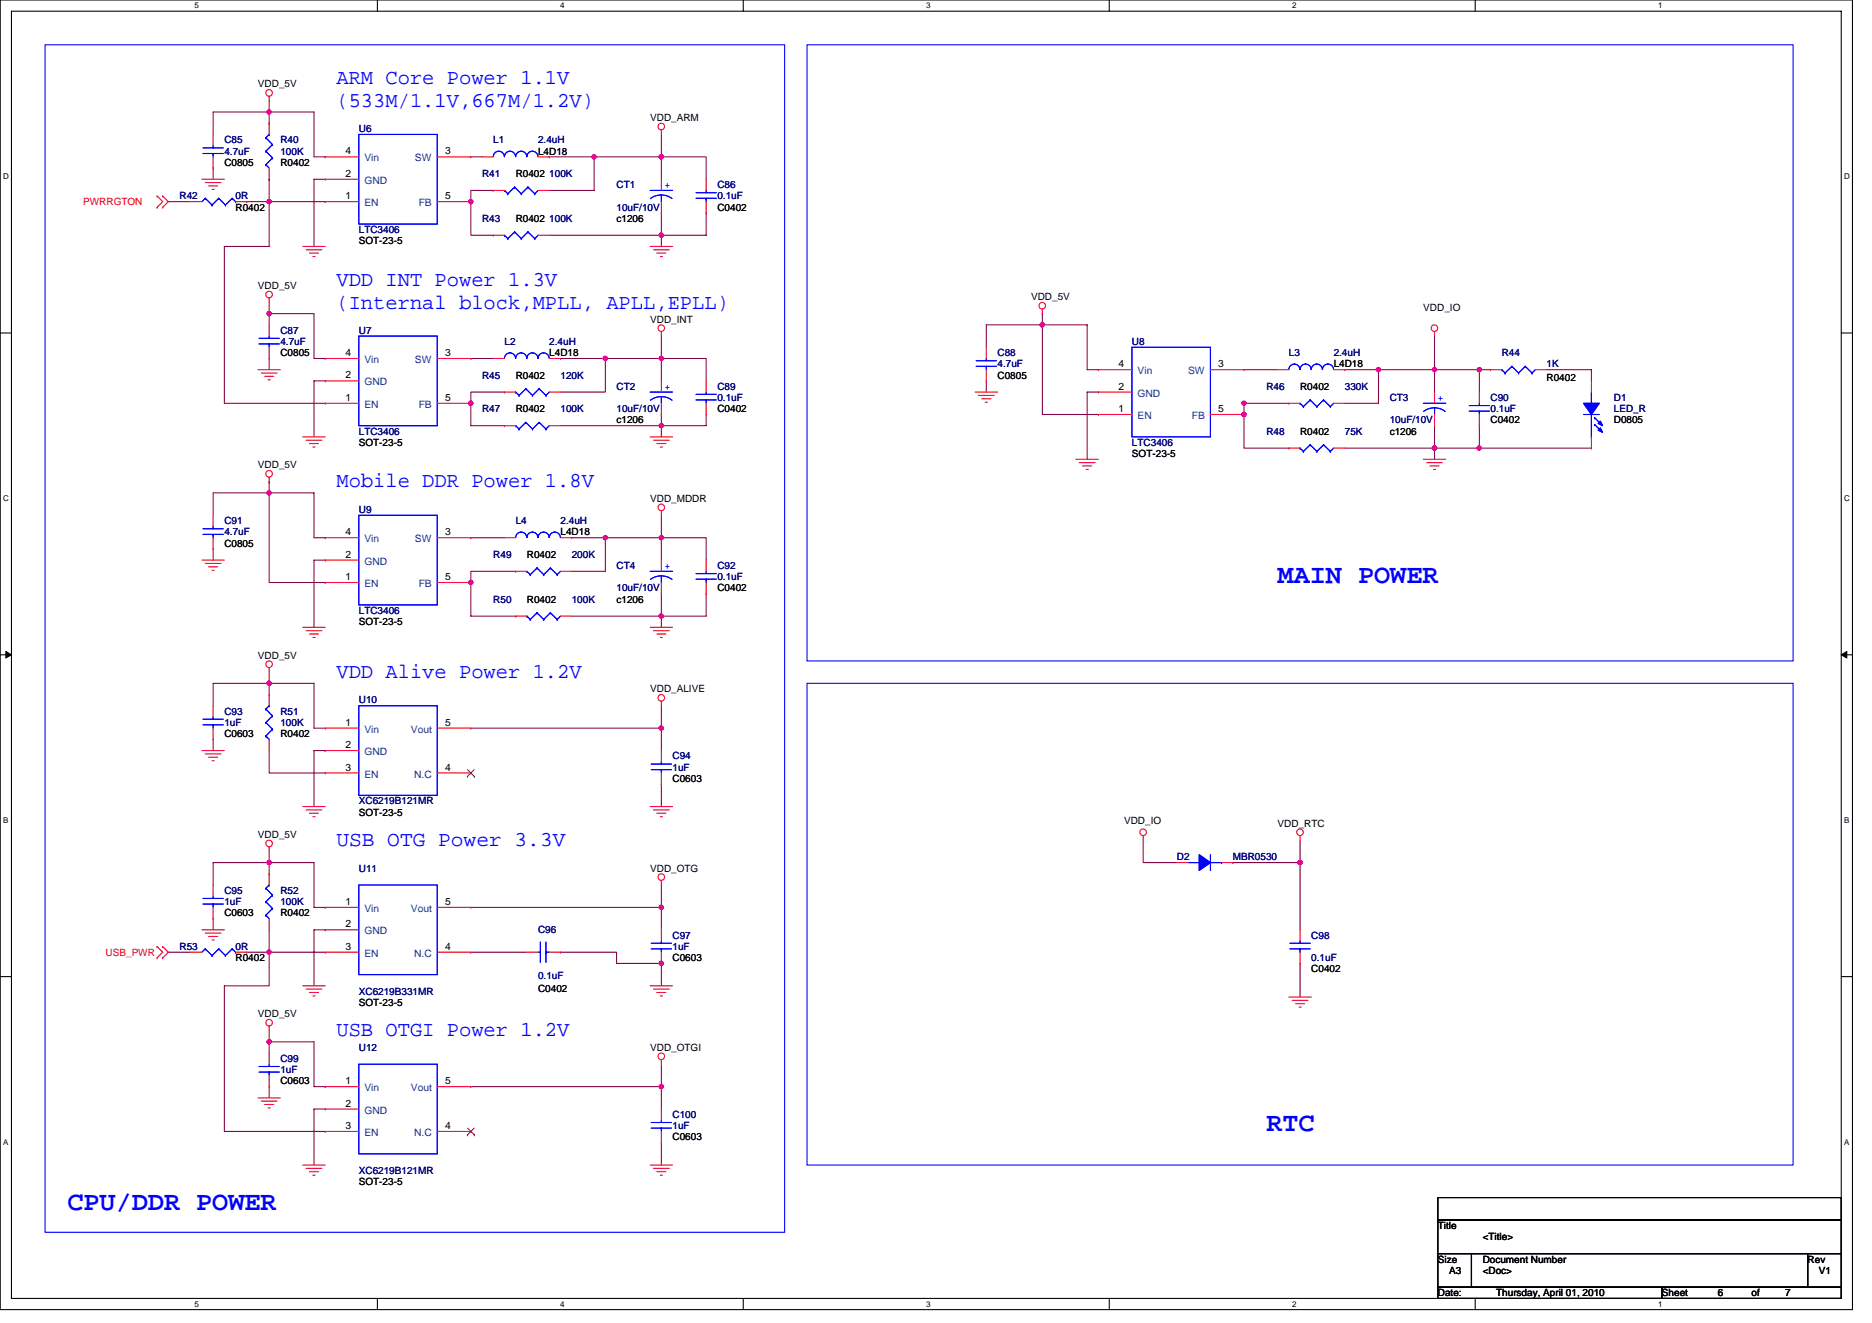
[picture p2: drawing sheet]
<svg xmlns="http://www.w3.org/2000/svg" width="297mm" height="210mm" viewBox="0 0 297 210" stroke-linecap="round" stroke-linejoin="round" font-family="sans-serif">
<path d="M0 0h293.9v207.9h-293.9zM1.8 1.8h290.4v204.3h-290.4z" fill="none" stroke="#000" stroke-width=".17"/>
<g fill="#fff">
<path d="M30.8 .2h.7v1.4h-.7z"/>
<path d="M30.8 206.3h.7v1.4h-.7z"/>
</g>
<path d="M59.9 0v1.8M59.9 206.1v1.8" fill="none" stroke="#000" stroke-width=".17"/>
<g fill="#fff">
<path d="M88.9 .2h.7v1.4h-.7z"/>
<path d="M88.9 206.3h.7v1.4h-.7z"/>
</g>
<path d="M117.9 0v1.8M117.9 206.1v1.8" fill="none" stroke="#000" stroke-width=".17"/>
<g fill="#fff">
<path d="M147 .2h.7v1.4h-.7z"/>
<path d="M147 206.3h.7v1.4h-.7z"/>
</g>
<path d="M176 0v1.8M176 206.1v1.8" fill="none" stroke="#000" stroke-width=".17"/>
<g fill="#fff">
<path d="M205 .2h.7v1.4h-.7z"/>
<path d="M205 206.3h.7v1.4h-.7z"/>
</g>
<path d="M234.1 0v1.8M234.1 206.1v1.8" fill="none" stroke="#000" stroke-width=".17"/>
<g fill="#fff">
<path d="M263.1 .2h.7v1.4h-.7z"/>
<path d="M263.1 206.3h.7v1.4h-.7z"/>
<path d="M.5 27.3h.9v1.4h-.9z"/>
<path d="M292.6 27.3h.9v1.4h-.9z"/>
<path d="M.5 78.4h.9v1.4h-.9z"/>
<path d="M292.6 78.4h.9v1.4h-.9z"/>
</g>
<path d="M0 52.9h1.8M292.2 52.9h1.7" fill="none" stroke="#000" stroke-width=".17"/>
<g fill="#fff">
<path d="M.5 129.5h.8v1.4h-.8z"/>
<path d="M292.6 129.5h.9v1.4h-.9z"/>
</g>
<path d="M0 103.9h1.8M292.2 103.9h1.7" fill="none" stroke="#000" stroke-width=".17"/>
<path d="M.9 103.4l.9 .5-.9 .5zM292.2 103.9l.8-.5v1z" fill="#000" stroke="#000" stroke-width=".16"/>
<g fill="#fff">
<path d="M.5 180.5h.8v1.4h-.8z"/>
<path d="M292.6 180.5h.9v1.4h-.9z"/>
</g>
<path d="M0 155h1.8M292.2 155h1.7M228.2 190.1h64v3.5h-64zM228.2 193.6h64v5.4h-64zM228.2 199h5.3v5.3h-5.3zM233.5 199h53.3v5.3h-53.3zM286.8 199h5.4v5.3h-5.4zM228.2 204.3h35.5v1.8h-35.5zM263.7 204.3h28.5v1.8h-28.5z" fill="none" stroke="#000" stroke-width=".17"/>
<g fill="none" stroke="#00f" stroke-width=".17">
<path d="M7.2 7.1h117.3v188.5h-117.3zM128.1 7.1h156.4v97.8h-156.4zM32.2 24.4h3.2M32.2 23.5h3.2M32.6 31.5h.1M32.6 31.5l-.6 .5M32.6 31.5l1.1 1M33.7 32.5h.1M33.8 23.1v.4M33.8 24.4h.1M33.8 24.4v.5M34.7 31.5h.1"/>
<path d="M34.7 31.5l-1 1M34.7 31.5l1.1 1M35.8 32.5h.1M36.8 31.5h.1M36.8 31.5l-1 1M36.8 31.5l.6 .5M37.4 32h.1M42.2 26.1h.1M42.2 24h.1M42.2 21.9h.1M42.2 26.1l.5 .6M42.2 24l1 1.1"/>
<path d="M42.2 21.9l1 1M42.7 21.3h.1M42.7 21.3l-.5 .6M43.2 25.1h.1M43.2 22.9h.1M43.2 22.9l-1 1.1M43.2 25.1l-1 1M56.9 21.3h12.5v14.3h-12.5zM78.3 24.9a.88 .88 0 0 1 .8-.9 .88 .88 0 0 1 .9 .9M80 30.2h.1M80 37.3h.1M80 24.9a.88 .88 0 0 1 .9-.9 .88 .88 0 0 1 .9 .9"/>
<path d="M80 30.2l.6 .6M80 37.3l.6 .6M80.6 30.8h.1M80.6 37.9h.1M81.7 29.7h.1M81.7 36.8h.1M81.7 29.7l1 1.1M81.7 29.7l-1.1 1.1M81.7 36.8l1 1.1M81.7 36.8l-1.1 1.1M81.8 24.9a.88 .88 0 0 1 .9-.9 .88 .88 0 0 1 .9 .9M82.7 30.8h.1"/>
<path d="M82.7 37.9h.1M83.6 24.9a.88 .88 0 0 1 .9-.9 .88 .88 0 0 1 .9 .9M83.8 29.7h.1M83.8 36.8h.1M83.8 29.7l1.1 1.1M83.8 29.7l-1.1 1.1M83.8 36.8l1.1 1.1M83.8 36.8l-1.1 1.1M84.9 30.8h.1M84.9 37.9h.1M85.4 30.2l-.5 .6M85.4 37.3l-.5 .6"/>
<path d="M103.2 30.2h3.5M104.9 30.9l1.1 .3 .6 .3M104.9 30.9l-1.1 .3-.6 .3M104.9 30.9v1.1M110.4 31.5h3.3M110.4 30.6h3.3M112.1 30.2v.4M112.1 31.5h.1M112.1 31.5v.5M41.1 54.6h3.2M41.1 53.7h3.2M42.7 53.3v.4"/>
<path d="M42.7 54.6h.1M42.7 54.6v.5M56.9 53.3h12.5v14.3h-12.5zM80 56.9a.88 .88 0 0 1 .9-.9 .88 .88 0 0 1 .9 .9M81.8 56.9a.88 .88 0 0 1 .9-.9 .88 .88 0 0 1 .9 .9M83.6 56.9a.88 .88 0 0 1 .9-.9 .88 .88 0 0 1 .9 .9 .89 .89 0 0 1 .9-.9 .89 .89 0 0 1 .8 .9M154.9 58.1h3.2M154.9 57.3h3.2M156.5 56.9v.4M156.5 58.1h.1M156.5 58.1v.6M179.6 55.1h12.5v14.2h-12.5z"/>
<path d="M204.5 58.7a.88 .88 0 0 1 .9-.9 .88 .88 0 0 1 .9 .9 .89 .89 0 0 1 .9-.9 .89 .89 0 0 1 .8 .9 .89 .89 0 0 1 .9-.9 .89 .89 0 0 1 .9 .9M209.8 58.7a.88 .88 0 0 1 .9-.9 .88 .88 0 0 1 .9 .9M238.3 58.7h.1M238.3 58.7l.5 .5M238.8 59.2h.1M239.9 58.1h.1M239.9 58.1l1.1 1.1M239.9 58.1l-1.1 1.1M241 59.2h.1M242 58.1h.1M242 58.1l1.1 1.1M242 58.1l-1 1.1"/>
<path d="M243.1 59.2h.1M243.6 58.7l-.5 .5M81.8 62.2h.1M81.8 67.6h.1M81.8 62.2l.6 .6M81.8 67.6l.6 .5M82.4 62.8h.1M82.4 68.1h.1M83.4 61.7h.1M83.4 67h.1M83.4 61.7l1.1 1.1M83.4 61.7l-1 1.1"/>
<path d="M83.4 67l1.1 1.1M83.4 67l-1 1.1M84.5 62.8h.1M84.5 68.1h.1M85.6 61.7h.1M85.6 67h.1M85.6 61.7l1 1.1M85.6 61.7l-1.1 1.1M85.6 67l1 1.1M85.6 67l-1.1 1.1M86.6 62.8h.1M86.6 68.1h.1"/>
<path d="M87.2 62.2l-.6 .6M87.2 67.6l-.6 .5M103.2 62.2h3.5M104.9 62.9l1.1 .3 .6 .3M104.9 62.9l-1.1 .3-.6 .3M104.9 62.9v1.1M110.4 63.5h3.3M110.4 62.6h3.3M112.1 62.2v.4M112.1 63.5h.1M112.1 63.5v.5M206.3 71.1h.1"/>
<path d="M206.3 64h.1M206.3 71.1l.5 .5M206.3 64l.5 .5M206.8 71.6h.1M206.8 64.5h.1M207.9 70.6h.1M207.9 63.5h.1M207.9 70.6l1.1 1M207.9 70.6l-1.1 1M207.9 63.5l1.1 1M207.9 63.5l-1.1 1M209 71.6h.1"/>
<path d="M209 64.5h.1M210 70.6h.1M210 63.5h.1M210 70.6l1.1 1M210 70.6l-1 1M210 63.5l1.1 1M210 63.5l-1 1M211.1 71.6h.1M211.1 64.5h.1M211.6 71.1l-.5 .5M211.6 64l-.5 .5M225.8 64h3.6"/>
<path d="M227.6 64.7l1.1 .2 .6 .4M227.6 64.7l-1.1 .2-.6 .4M227.6 64.7v1.1M233.1 65.3h3.2M233.1 64.4h3.2M234.7 64v.4M234.7 65.3h.1M234.7 65.3v.5M251.3 65.8h2.5M252.5 62.2v1.8M252.5 69.3h.1M252.5 65.8v3.5"/>
<path d="M253 66.3h.1M253 67.4h.1M253 66.3l1.1 1.1M253 67.4l1.1 1.1M32.2 84.8h3.2M32.2 83.9h3.2M33.8 83.6v.3M33.8 84.8h.1M33.8 84.8v.5M56.9 81.8h12.5v14.2h-12.5zM81.8 85.3a.88 .88 0 0 1 .9-.8 .88 .88 0 0 1 .9 .8M83.6 97.8h.1"/>
<path d="M83.6 85.3a.88 .88 0 0 1 .9-.8 .88 .88 0 0 1 .9 .8 .89 .89 0 0 1 .9-.8 .89 .89 0 0 1 .8 .8 .89 .89 0 0 1 .9-.8 .89 .89 0 0 1 .9 .8M83.6 90.7h.1M83.6 97.8l.5 .5M83.6 90.7l.5 .5M84.1 98.3h.1M84.1 91.2h.1M85.2 97.3h.1M85.2 90.1h.1M85.2 97.3l1.1 1M85.2 97.3l-1.1 1M85.2 90.1l1.1 1.1M85.2 90.1l-1.1 1.1"/>
<path d="M86.3 98.3h.1M86.3 91.2h.1M87.3 97.3h.1M87.3 90.1h.1M87.3 97.3l1.1 1M87.3 97.3l-1 1M87.3 90.1l1.1 1.1M87.3 90.1l-1 1.1M88.4 98.3h.1M88.4 91.2h.1M88.9 97.8l-.5 .5M88.9 90.7l-.5 .5"/>
<path d="M103.2 90.7h3.5M104.9 91.4l1.1 .2 .6 .4M104.9 91.4l-1.1 .2-.6 .4M104.9 91.4v1.1M110.4 91.9h3.3M110.4 91h3.3M112.1 90.7v.3M112.1 91.9h.1M112.1 91.9v.6M32.2 115h3.2M32.2 114.2h3.2M33.8 113.8v.4"/>
<path d="M33.8 115h.1M33.8 115v.6M42.2 116.8h.1M42.2 114.7h.1M42.2 112.5h.1M42.2 116.8l.5 .5M42.2 114.7l1 1M42.2 112.5l1 1.1M42.7 112h.1M42.7 112l-.5 .5M43.2 115.7h.1M43.2 113.6h.1"/>
<path d="M43.2 115.7l-1 1.1M43.2 113.6l-1 1.1M56.9 112h12.5v14.2h-12.5zM128.1 108.5h156.4v76.4h-156.4zM103.3 122.2h3.2M103.3 121.3h3.2M104.9 120.9v.4M104.9 122.2h.1M104.9 122.2v.5M188.5 136.9h1.8M192.1 135.7v2.5M192.1 136.9h1.7"/>
<path d="M193.8 136.9h.1M32.2 143.5h3.2M32.2 142.6h3.2M32.6 150.6h.1M32.6 150.6l-.6 .5M32.6 150.6l1.1 1.1M33.7 151.7h.1M33.8 142.2v.4M33.8 143.5h.1M33.8 143.5v.5M34.7 150.6h.1M34.7 150.6l-1 1.1"/>
<path d="M34.7 150.6l1.1 1.1M35.8 151.7h.1M36.8 150.6h.1M36.8 150.6l-1 1.1M36.8 150.6l.6 .5M37.4 151.1h.1M42.2 145.3h.1M42.2 143.1h.1M42.2 141h.1M42.2 145.3l.5 .5M42.2 143.1l1 1.1M42.2 141l1 1.1"/>
<path d="M42.7 140.5h.1M42.7 140.5l-.5 .5M43.2 144.2h.1M43.2 142.1h.1M43.2 144.2l-1 1.1M43.2 142.1l-1 1M56.9 140.5h12.5v14.2h-12.5zM85.4 151.1h.3M85.7 149.5v3.2M86.6 149.5v3.2M86.6 151.1h.1M86.6 151.1h.6"/>
<path d="M103.3 150.6h3.2M103.3 149.7h3.2M104.9 149.4v.3M104.9 150.6h.1M104.9 150.6v.5M204.7 150.6h3.2M204.7 149.7h3.2M206.3 149.4v.3M206.3 150.6h.1M206.3 150.6v.5M41.1 170.2h3.2M41.1 169.3h3.2"/>
<path d="M42.7 168.9v.4M42.7 170.2h.1M42.7 170.2v.5M56.9 168.9h12.5v14.2h-12.5zM103.3 179h3.2M103.3 178.2h3.2M104.9 177.8v.4M104.9 179h.1M104.9 179v.6"/>
</g>
<g fill="none" stroke="#800040" stroke-width=".17">
<path d="M42.7 17.8v1.8M42.7 17.8h-8.9v3.5M42.7 17.8h.1M42.7 17.8h7.1v7.1h1.8M42.7 16v1.8M26.7 32h3.6M33.8 26.7v1.7M39.2 32h3.5M42.7 32v7.1h-7.1v24.9h16M42.7 32h8.9M42.7 28.4h.1M42.7 28.4v3.6"/>
<path d="M51.6 28.4h-1.8v10.7M74.7 24.9h1.8M74.7 32v5.3h3.6M74.7 32h.1M78.3 30.2h-3.6v1.8M87.2 24.9h7.1M87.2 37.3h17.7M94.3 24.9h.1M94.3 24.9v5.3h-7.1M94.3 24.9h10.6M104.9 24.9h.1M104.9 24.9h7.2v3.5"/>
<path d="M104.9 33.8v3.5M104.9 21.3v3.6M104.9 37.3h.1M104.9 24.9v3.5M104.9 37.3v1.8M112.1 33.8v3.5h-7.2M42.7 49.8h.1M42.7 49.8h7.1v7.1h1.8M42.7 48v1.8M42.7 49.8v1.8M42.7 56.9v1.8M74.7 56.9h3.6"/>
<path d="M88.9 56.9h7.2v5.3h-7.2M96.1 56.9h.1M96.1 56.9h8.8M104.9 56.9h.1M104.9 56.9h7.2v3.6M104.9 53.3v3.6M104.9 56.9v3.6M165.4 51.6v14.2h8.9M165.4 51.6h-8.9v3.5M165.4 49.8h.1M165.4 51.6h7.1v7.1h1.8M165.4 49.8v1.8"/>
<path d="M197.4 58.7h5.3M213.4 58.7h5.3M218.7 58.7h.1M218.7 58.7v5.3h-5.3M218.7 58.7h8.9M227.6 58.7h7.1M227.6 58.7h.1M227.6 53.3v5.4M227.6 58.7v3.5M234.7 58.7v3.5M234.7 58.7h.1M234.7 58.7h1.8"/>
<path d="M245.4 58.7h7.1v1.8M42.7 78.2h-8.9v3.6M42.7 76.5h.1M42.7 78.2h7.1v7.1h1.8M42.7 78.2v14.3h8.9M42.7 76.5v1.7M51.6 60.5h-1.8v8.8M74.7 64h.1M74.7 64v3.6h5.3M80 62.2h-5.3v1.8M88.9 67.6h16M104.9 67.6h.1"/>
<path d="M104.9 65.8v1.8h7.2v-1.8M104.9 67.6v1.7M156.5 60.5v1.7M174.3 62.2h-1.8v10.7M197.4 65.8h.1M197.4 65.8v5.3h7.1M197.4 64h.1M197.4 64v1.8M197.4 64h7.1M213.4 71.1h14.2M227.6 71.1h7.1M227.6 71.1h.1"/>
<path d="M227.6 67.6v3.5M227.6 71.1v1.8M234.7 67.6v3.5M234.7 71.1h.1M234.7 71.1h17.8M33.8 87.1v1.8M51.6 88.9h-1.8v10.7M74.7 85.3h5.3M74.7 92.5h.1M74.7 92.5v5.3h7.1M81.8 90.7h-7.1v1.8M90.7 85.3h5.4v5.4h-5.4"/>
<path d="M90.7 97.8h14.2M96.1 85.3h.1M96.1 85.3h8.8M104.9 85.3h7.2v3.6M104.9 85.3h.1M104.9 97.8h.1M104.9 81.8v3.5M104.9 94.2v3.6M104.9 85.3v3.6M104.9 97.8v1.8M112.1 94.2v3.6h-7.2M33.8 117.3v1.8"/>
<path d="M42.7 108.5h.1M42.7 108.5h7.1v7.1h1.8M42.7 119.1v3.6h8.9M42.7 110.2v-1.7h-8.9v3.5M42.7 106.7v1.8M51.6 119.1h-1.8v8.9M74.7 115.6h30.2M104.9 112v3.6M104.9 115.6h.1M104.9 115.6v3.5M42.7 136.9h.1M42.7 136.9h7.1v7.1h1.8"/>
<path d="M42.7 138.7v-1.8h-8.9v3.6M42.7 135.1v1.8M104.9 124.5v3.5M181.4 133.3v3.6h5.3M195.6 136.9h10.7M206.3 133.3v3.6M206.3 136.9h.1M206.3 136.9v10.7M26.7 151.1h3.6M33.8 145.8v1.8M39.2 151.1h3.5M42.7 151.1v5.4h-7.1v23.1h16"/>
<path d="M42.7 151.1h.1M42.7 147.6v3.5M42.7 151.1h8.9M51.6 147.6h-1.8v8.9M74.7 144h30.2M74.7 151.1h8.9M88.9 151.1h8.9v1.8h7.1M104.9 152.9v3.6M104.9 144h.1M104.9 140.5v3.5M104.9 152.9h.1M104.9 144v3.6"/>
<path d="M206.3 152.9v5.3M42.7 165.4h.1M42.7 165.4h7.1v7.1h1.8M42.7 163.6v1.8M42.7 165.4v1.7M42.7 172.5v1.7M51.6 176h-1.8v8.9M74.7 172.5h30.2M104.9 172.5h.1M104.9 168.9v3.6M104.9 172.5v3.5M104.9 181.4v3.5"/>
</g>
<g fill="#f0f" stroke="#f0f" stroke-width=".17">
<circle cx="96" cy="56.9" r=".35"/>
<circle cx="42.7" cy="108.4" r=".35"/>
<circle cx="104.9" cy="24.9" r=".35"/>
<circle cx="42.7" cy="17.8" r=".35"/>
<circle cx="104.9" cy="85.3" r=".35"/>
<circle cx="42.7" cy="78.2" r=".35"/>
<circle cx="104.9" cy="97.8" r=".35"/>
<circle cx="42.7" cy="32" r=".35"/>
<circle cx="104.9" cy="37.3" r=".35"/>
<circle cx="42.7" cy="49.8" r=".35"/>
<circle cx="104.9" cy="172.5" r=".35"/>
<circle cx="104.9" cy="56.9" r=".35"/>
<circle cx="104.9" cy="67.6" r=".35"/>
<circle cx="104.9" cy="115.6" r=".35"/>
<circle cx="42.7" cy="165.3" r=".35"/>
<circle cx="42.7" cy="136.9" r=".35"/>
<circle cx="42.7" cy="151.1" r=".35"/>
<circle cx="104.9" cy="144" r=".35"/>
<circle cx="206.3" cy="136.9" r=".35"/>
<circle cx="74.7" cy="32" r=".35"/>
<circle cx="94.3" cy="24.9" r=".35"/>
<circle cx="74.7" cy="64" r=".35"/>
<circle cx="96" cy="85.3" r=".35"/>
<circle cx="74.7" cy="92.4" r=".35"/>
<circle cx="218.7" cy="58.7" r=".35"/>
<circle cx="197.4" cy="65.8" r=".35"/>
<circle cx="197.4" cy="64" r=".35"/>
<circle cx="227.6" cy="58.7" r=".35"/>
<circle cx="227.6" cy="71.1" r=".35"/>
<circle cx="165.4" cy="51.5" r=".35"/>
<circle cx="234.7" cy="58.7" r=".35"/>
<circle cx="234.7" cy="71.1" r=".35"/>
<circle cx="104.9" cy="152.9" r=".35"/>
</g>
<g fill="none" stroke="#f00" stroke-width=".17">
<path d="M42.7 15.3v.7M42.7 19.6h.1M42.7 19.6v1.7M24.9 32.9h.1M24.9 31.1h.1M24.9 31.1l.9 .9-.9 .9M25.8 31.1h.1M25.8 32.9h.1M25.8 31.1l.9 .9-.9 .9M30.3 32h1.7M32 28.4h3.6M32.6 29h2.5"/>
<path d="M33.1 29.5h1.4M33.7 30.1h.3M33.8 21.3v1.8M33.8 26.7h.1M33.8 24.9v1.8M37.4 32h1.8M39.2 32h.1M42.7 26.7v1.7M48 39.1h3.6M48.6 39.6h2.5M51.6 24.9h.1M51.6 28.4h.1"/>
<path d="M51.6 32h.1M51.6 32h5.3M51.6 24.9h5.3M51.6 28.4h5.3M69.4 32h5.3M69.4 24.9h5.3M74.7 32h.1M74.7 24.9h.1M76.5 24.9h1.8M78.3 30.2h.1M78.3 37.3h.1M78.3 30.2h1.7"/>
<path d="M78.3 37.3h1.7M85.4 30.2h1.8M85.4 37.3h1.8M85.4 24.9h1.8M87.2 24.9h.1M103.2 39.1h3.5M103.7 39.6h2.5M104.9 20.6v.7M104.9 28.4v1.8M104.9 33.8h.1M104.9 32v1.8M112.1 28.4v1.8"/>
<path d="M112.1 33.8h.1M112.1 32v1.8M40.9 58.7h3.6M41.5 59.2h2.5M42 59.7h1.4M42.7 47.3v.7M42.7 51.6v1.7M42.7 56.9h.1M42.7 55.1v1.8M49.1 40.2h1.4M49.7 40.7h.3M51.6 56.9h.1"/>
<path d="M51.6 56.9h5.3M69.4 56.9h5.3M74.7 56.9h.1M78.3 56.9h1.7M87.2 56.9h1.7M88.9 56.9h.1M104.2 40.2h1.5M104.8 40.7h.3M104.9 52.6v.7M156.5 55.1v1.8M156.5 58.7v1.8M165.4 49.1v.7"/>
<path d="M174.3 58.7h.1M174.3 58.7h5.3M192.1 58.7h5.3M197.4 58.7h.1M202.7 58.7h1.8M211.6 58.7h1.8M213.4 58.7h.1M227.6 52.6v.7M236.5 58.7h.1M236.5 58.7h1.8M243.6 58.7h1.8M42.5 60.3h.4"/>
<path d="M42.7 75.7v.8M48 69.3h3.6M48.6 69.9h2.5M49.1 70.4h1.4M49.7 71h.3M51.6 60.5h.1M51.6 64h.1M51.6 64h5.3M51.6 60.5h5.3M69.4 64h5.3M74.7 64h.1M80 62.2h.1"/>
<path d="M80 67.6h.1M80 62.2h1.8M80 67.6h1.8M87.2 62.2h1.7M87.2 67.6h1.7M103.2 69.3h3.5M103.7 69.9h2.5M104.2 70.4h1.5M104.8 71h.3M104.9 60.5v1.7M104.9 65.8h.1M104.9 64v1.8"/>
<path d="M112.1 60.5v1.7M112.1 65.8h.1M112.1 64v1.8M154.7 62.2h3.6M155.3 62.8h2.5M155.8 63.3h1.4M156.3 63.8h.4M156.5 60.5h.1M170.7 72.9h3.6M171.3 73.4h2.5M171.8 74h1.4M172.3 74.5h.4"/>
<path d="M174.3 62.2h.1M174.3 65.8h.1M174.3 62.2h5.3M174.3 65.8h5.3M192.1 65.8h5.3M197.4 65.8h.1M204.5 71.1h.1M204.5 64h.1M204.5 71.1h1.8M204.5 64h1.8M211.6 71.1h1.8M211.6 64h1.8"/>
<path d="M225.8 72.9h3.6M226.4 73.4h2.5M226.9 74h1.4M227.5 74.5h.3M227.6 62.2v1.8M227.6 67.6h.1M227.6 65.8v1.8M234.7 62.2v1.8M234.7 67.6h.1M234.7 65.8v1.8M252.5 60.5v1.7M252.5 71.1h.1"/>
<path d="M252.5 69.3v1.8M32 88.9h3.6M32.6 89.4h2.5M33.1 90h1.4M33.7 90.5h.3M33.8 81.8v1.8M33.8 87.1h.1M33.8 85.3v1.8M48 99.6h3.6M51.6 85.3h.1M51.6 88.9h.1M51.6 92.5h.1"/>
<path d="M51.6 85.3h5.3M51.6 88.9h5.3M51.6 92.5h5.3M69.4 85.3h5.3M69.4 92.5h5.3M74.7 92.5h.1M74.7 85.3h.1M80 85.3h1.8M81.8 97.8h.1M81.8 90.7h.1M81.8 97.8h1.8M81.8 90.7h1.8"/>
<path d="M88.9 97.8h1.8M88.9 90.7h1.8M88.9 85.3h1.8M90.7 85.3h.1M103.2 99.6h3.5M104.9 81.1v.7M104.9 88.9v1.8M104.9 94.2h.1M104.9 92.5v1.7M112.1 88.9v1.8M112.1 94.2h.1M112.1 92.5v1.7"/>
<path d="M32 119.1h3.6M32.6 119.7h2.5M33.8 112v1.8M33.8 117.3h.1M33.8 115.6v1.7M42.7 106v.7M42.7 117.3v1.8M42.7 110.2h.1M42.7 110.2v1.8M48.6 100.1h2.5M49.1 100.6h1.4M49.7 101.2h.3"/>
<path d="M51.6 115.6h.1M51.6 119.1h.1M51.6 115.6h5.3M51.6 119.1h5.3M69.4 115.6h5.3M74.7 115.6h.1M103.7 100.1h2.5M104.2 100.6h1.5M104.8 101.2h.3M104.9 111.3v.7M104.9 119.1v1.8M33.1 120.2h1.4"/>
<path d="M33.7 120.7h.3M42.7 134.4v.7M42.7 138.7h.1M42.7 138.7v1.8M48 128h3.6M48.6 128.5h2.5M49.1 129.1h1.4M49.7 129.6h.3M51.6 122.7h.1M51.6 122.7h5.3M69.4 122.7h5.3M74.7 122.7h.1"/>
<path d="M103.2 128h3.5M103.7 128.5h2.5M104.2 129.1h1.5M104.8 129.6h.3M104.9 139.7v.8M104.9 124.5h.1M104.9 122.7v1.8M181.4 132.6v.7M186.7 136.9h1.8M193.8 136.9h1.8M195.6 136.9h.1M206.3 132.6v.7"/>
<path d="M24.9 152h.1M24.9 150.2h.1M24.9 150.2l.9 .9-.9 .9M25.8 150.2h.1M25.8 152h.1M25.8 150.2l.9 .9-.9 .9M30.3 151.1h1.7M32 147.6h3.6M32.6 148.1h2.5M33.1 148.6h1.4M33.7 149.2h.3M33.8 140.5v1.7"/>
<path d="M33.8 145.8h.1M33.8 144v1.8M37.4 151.1h1.8M39.2 151.1h.1M42.7 145.8v1.8M48 156.5h3.6M48.6 157h2.5M49.1 157.5h1.4M49.7 158.1h.3M51.6 144h.1M51.6 147.6h.1M51.6 151.1h.1"/>
<path d="M51.6 144h5.3M51.6 147.6h5.3M51.6 151.1h5.3M69.4 144h5.3M69.4 151.1h5.3M74.7 151.1h.1M74.7 144h.1M83.6 151.1h1.8M87.2 151.1h1.7M88.9 151.1h.1M103.2 156.5h3.5M103.7 157h2.5"/>
<path d="M104.2 157.5h1.5M104.8 158.1h.3M104.9 147.6v1.8M104.9 152.9h.1M104.9 151.1v1.8M204.5 158.2h3.6M205 158.8h2.5M205.6 159.3h1.4M206.1 159.9h.4M206.3 147.6v1.8M206.3 152.9h.1M206.3 151.1v1.8"/>
<path d="M40.9 174.2h3.6M41.5 174.8h2.5M42 175.3h1.4M42.5 175.9h.4M42.7 162.9v.7M42.7 167.1v1.8M42.7 172.5h.1M42.7 170.7v1.8M51.6 172.5h.1M51.6 176h.1M51.6 179.6h.1M51.6 172.5h5.3"/>
<path d="M51.6 176h5.3M51.6 179.6h5.3M69.4 172.5h5.3M69.4 179.6h5.3M74.7 179.6h.1M74.7 172.5h.1M104.9 168.2v.7M104.9 176v1.8M104.9 179.6v1.8M48 184.9h3.6M48.6 185.4h2.5M49.1 186h1.4"/>
<path d="M49.7 186.5h.3M103.2 184.9h3.5M103.7 185.4h2.5M104.2 186h1.5M104.8 186.5h.3M104.9 181.4h.1"/>
<circle cx="42.7" cy="14.7" r=".52"/>
<circle cx="104.9" cy="20.1" r=".52"/>
<circle cx="42.7" cy="46.7" r=".52"/>
<circle cx="104.9" cy="52.1" r=".52"/>
<circle cx="165.4" cy="48.5" r=".52"/>
<circle cx="227.6" cy="52.1" r=".52"/>
<circle cx="42.7" cy="75.2" r=".52"/>
<circle cx="104.9" cy="80.5" r=".52"/>
<circle cx="42.7" cy="105.4" r=".52"/>
<circle cx="104.9" cy="110.8" r=".52"/>
<circle cx="42.7" cy="133.9" r=".52"/>
<circle cx="104.9" cy="139.2" r=".52"/>
<circle cx="181.4" cy="132.1" r=".52"/>
<circle cx="206.3" cy="132.1" r=".52"/>
<circle cx="42.7" cy="162.3" r=".52"/>
<circle cx="104.9" cy="167.7" r=".52"/>
</g>
<path d="M74.2 123.2h.1M74.2 122.2l1.1 1M75.2 122.2l-1 1M75.3 123.2h.1M74.2 179l1.1 1.1M75.2 179l-1 1.1M74.2 180.1h.1M75.3 180.1h.1" fill="none" stroke="#804000" stroke-width=".16"/>
<g fill="#00f" stroke="#00f" stroke-width=".17">
<path d="M190.3 135.7l1.8 1.2-1.8 1.3z" fill-rule="evenodd"/>
<path d="M190.3 135.7l1.8 1.2-1.8 1.3z" fill-rule="evenodd"/>
<path d="M251.3 64h2.5l-1.3 1.8z" fill-rule="evenodd"/>
<path d="M253.9 67.9l.4 .7-.7-.3z" fill-rule="evenodd"/>
<path d="M253.9 66.8l.4 .8-.7-.4z" fill-rule="evenodd"/>
<path d="M251.3 64h2.5l-1.3 1.8z" fill-rule="evenodd"/>
<path d="M253.9 67.9l.4 .7-.7-.3z" fill-rule="evenodd"/>
<path d="M253.9 66.8l.4 .8-.7-.4z" fill-rule="evenodd"/>
</g>
<g font-size="4.3" fill="#00f">
<text x="202.7" y="92.5">MAIN POWER</text>
<text x="201" y="179.6">RTC</text>
<text x="10.7" y="192">CPU/DDR POWER</text>
</g>
<g font-size="3.4" fill="#00f">
<text x="53.4" y="13.4">ARM Core Power 1.1V</text>
<text x="53.4" y="17">(533M/1.1V,667M/1.2V)</text>
<text x="53.4" y="45.4">VDD INT Power 1.3V</text>
<text x="53.4" y="49">(Internal block,MPLL, APLL,EPLL)</text>
<text x="53.4" y="77.4">Mobile DDR Power 1.8V</text>
<text x="53.4" y="107.6">VDD Alive Power 1.2V</text>
<text x="53.4" y="134.3">USB OTG Power 3.3V</text>
<text x="53.4" y="164.5">USB OTGI Power 1.2V</text>
</g>
<g font-size="1.6">
<text x="40.9" y="13.9">VDD_5V</text>
<text x="103.2" y="19.2">VDD_ARM</text>
<text x="35.6" y="26.3">C0805</text>
<text x="44.5" y="26.3">R0402</text>
<text x="54.8" y="24.5">4</text>
<text x="54.8" y="28.1">2</text>
<text x="70.6" y="24.5">3</text>
<text x="81.8" y="28.1">R0402</text>
<text x="85.4" y="24.5">L4D18</text>
<text x="37.4" y="33.4">R0402</text>
<text x="54.8" y="31.6">1</text>
<text x="70.6" y="31.6">5</text>
<text x="81.8" y="35.2">R0402</text>
<text x="97.8" y="35.2">c1206</text>
<text x="113.8" y="33.4">C0402</text>
<text x="56.9" y="38.8">SOT-23-5</text>
<text x="40.9" y="45.9">VDD_5V</text>
<text x="163.6" y="47.6">VDD_5V</text>
<text x="103.2" y="51.2">VDD_INT</text>
<text x="225.8" y="49.4">VDD_IO</text>
<text x="44.5" y="56.5">C0805</text>
<text x="54.8" y="56.5">4</text>
<text x="70.6" y="56.5">3</text>
<text x="87.2" y="56.5">L4D18</text>
<text x="177.5" y="58.3">4</text>
<text x="193.3" y="58.3">3</text>
<text x="211.6" y="58.3">L4D18</text>
<text x="54.8" y="60.1">2</text>
<text x="54.8" y="63.6">1</text>
<text x="70.6" y="63.6">5</text>
<text x="81.8" y="60.1">R0402</text>
<text x="81.8" y="65.4">R0402</text>
<text x="113.8" y="65.4">C0402</text>
<text x="158.3" y="60.1">C0805</text>
<text x="177.5" y="61.8">2</text>
<text x="177.5" y="65.4">1</text>
<text x="193.3" y="65.4">5</text>
<text x="206.3" y="61.9">R0402</text>
<text x="245.4" y="60.5">R0402</text>
<text x="56.9" y="70.8">SOT-23-5</text>
<text x="97.8" y="67.2">c1206</text>
<text x="206.3" y="69">R0402</text>
<text x="220.5" y="69">c1206</text>
<text x="236.5" y="67.2">C0402</text>
<text x="256.1" y="67.2">D0805</text>
<text x="40.9" y="74.3">VDD_5V</text>
<text x="179.6" y="72.5">SOT-23-5</text>
<text x="103.2" y="79.7">VDD_MDDR</text>
<text x="35.6" y="86.8">C0805</text>
<text x="54.8" y="85">4</text>
<text x="54.8" y="88.5">2</text>
<text x="70.6" y="85">3</text>
<text x="83.6" y="88.5">R0402</text>
<text x="88.9" y="85">L4D18</text>
<text x="54.8" y="92.1">1</text>
<text x="70.6" y="92.1">5</text>
<text x="83.6" y="95.7">R0402</text>
<text x="97.8" y="95.7">c1206</text>
<text x="113.8" y="93.9">C0402</text>
<text x="56.9" y="99.2">SOT-23-5</text>
<text x="40.9" y="104.5">VDD_5V</text>
<text x="103.2" y="109.9">VDD_ALIVE</text>
<text x="35.6" y="117">C0603</text>
<text x="44.5" y="117">R0402</text>
<text x="54.8" y="115.2">1</text>
<text x="54.8" y="118.7">2</text>
<text x="70.6" y="115.2">5</text>
<text x="54.8" y="122.3">3</text>
<text x="70.6" y="122.3">4</text>
<text x="106.7" y="124.1">C0603</text>
<text x="56.9" y="129.4">SOT-23-5</text>
<text x="178.4" y="130.9">VDD_IO</text>
<text x="202.7" y="131.2">VDD_RTC</text>
<text x="40.9" y="133">VDD_5V</text>
<text x="54.8" y="143.6">1</text>
<text x="70.6" y="143.6">5</text>
<text x="103.2" y="138.3">VDD_OTG</text>
<text x="35.6" y="145.4">C0603</text>
<text x="44.5" y="145.4">R0402</text>
<text x="54.8" y="147.2">2</text>
<text x="37.4" y="152.5">R0402</text>
<text x="54.8" y="150.7">3</text>
<text x="70.6" y="150.7">4</text>
<text x="106.7" y="152.5">C0603</text>
<text x="208.1" y="154.3">C0402</text>
<text x="40.9" y="161.4">VDD_5V</text>
<text x="56.9" y="159.7">SOT-23-5</text>
<text x="85.4" y="157.5">C0402</text>
<text x="103.2" y="166.8">VDD_OTGI</text>
<text x="44.5" y="172.1">C0603</text>
<text x="54.8" y="172.1">1</text>
<text x="70.6" y="172.1">5</text>
<text x="54.8" y="175.6">2</text>
<text x="54.8" y="179.2">3</text>
<text x="70.6" y="179.2">4</text>
<text x="106.7" y="181">C0603</text>
<text x="56.9" y="188.1">SOT-23-5</text>
<text x="228.2" y="195.1">Title</text>
<text x="235.3" y="196.8">&lt;Title&gt;</text>
<text x="228.2" y="200.4">Size</text>
<text x="229.9" y="202.2">A3</text>
<text x="235.3" y="200.4">Document Number</text>
<text x="235.3" y="202.2">&lt;Doc&gt;</text>
<text x="286.8" y="200.4">Rev</text>
<text x="288.6" y="202.2">V1</text>
<text x="228.2" y="205.7">Date:</text>
<text x="237.4" y="205.7">Thursday, April 01, 2010</text>
<text x="263.7" y="205.7">Sheet</text>
<text x="272.6" y="205.7">6</text>
<text x="277.9" y="205.7">of</text>
<text x="283.3" y="205.7">7</text>
</g>
<g font-size="1.6" fill="#000080">
<text x="35.6" y="22.8">C85</text>
<text x="44.5" y="22.8">R40</text>
<text x="56.9" y="21">U6</text>
<text x="78.3" y="22.8">L1</text>
<text x="85.4" y="22.8">2.4uH</text>
<text x="35.6" y="24.5">4.7uF</text>
<text x="44.5" y="24.5">100K</text>
<text x="76.5" y="28.1">R41</text>
<text x="87.2" y="28.1">100K</text>
<text x="97.8" y="29.9">CT1</text>
<text x="113.8" y="29.9">C86</text>
<text x="28.5" y="31.6">R42</text>
<text x="37.4" y="31.6">0R</text>
<text x="76.5" y="35.2">R43</text>
<text x="87.2" y="35.2">100K</text>
<text x="97.8" y="33.4">10uF/10V</text>
<text x="113.8" y="31.6">0.1uF</text>
<text x="56.9" y="37">LTC3406</text>
<text x="44.5" y="53">C87</text>
<text x="56.9" y="53">U7</text>
<text x="44.5" y="54.8">4.7uF</text>
<text x="80" y="54.8">L2</text>
<text x="87.2" y="54.8">2.4uH</text>
<text x="158.3" y="56.5">C88</text>
<text x="158.3" y="58.3">4.7uF</text>
<text x="179.6" y="54.8">U8</text>
<text x="204.5" y="56.5">L3</text>
<text x="211.6" y="56.5">2.4uH</text>
<text x="238.3" y="56.5">R44</text>
<text x="245.4" y="58.3">1K</text>
<text x="76.5" y="60.1">R45</text>
<text x="76.5" y="65.4">R47</text>
<text x="88.9" y="60.1">120K</text>
<text x="88.9" y="65.4">100K</text>
<text x="97.8" y="61.9">CT2</text>
<text x="97.8" y="65.4">10uF/10V</text>
<text x="113.8" y="61.9">C89</text>
<text x="113.8" y="63.6">0.1uF</text>
<text x="201" y="61.9">R46</text>
<text x="213.4" y="61.9">330K</text>
<text x="220.5" y="63.6">CT3</text>
<text x="236.5" y="63.6">C90</text>
<text x="236.5" y="65.4">0.1uF</text>
<text x="256.1" y="63.6">D1</text>
<text x="256.1" y="65.4">LED_R</text>
<text x="56.9" y="69">LTC3406</text>
<text x="179.6" y="70.8">LTC3406</text>
<text x="201" y="69">R48</text>
<text x="213.4" y="69">75K</text>
<text x="220.5" y="67.2">10uF/10V</text>
<text x="35.6" y="83.2">C91</text>
<text x="56.9" y="81.4">U9</text>
<text x="81.8" y="83.2">L4</text>
<text x="88.9" y="83.2">2.4uH</text>
<text x="35.6" y="85">4.7uF</text>
<text x="78.3" y="88.5">R49</text>
<text x="90.7" y="88.5">200K</text>
<text x="78.3" y="95.7">R50</text>
<text x="90.7" y="95.7">100K</text>
<text x="97.8" y="90.3">CT4</text>
<text x="97.8" y="93.9">10uF/10V</text>
<text x="113.8" y="90.3">C92</text>
<text x="113.8" y="92.1">0.1uF</text>
<text x="56.9" y="97.4">LTC3406</text>
<text x="35.6" y="113.4">C93</text>
<text x="44.5" y="113.4">R51</text>
<text x="56.9" y="111.7">U10</text>
<text x="35.6" y="115.2">1uF</text>
<text x="44.5" y="115.2">100K</text>
<text x="106.7" y="120.5">C94</text>
<text x="106.7" y="122.3">1uF</text>
<text x="56.9" y="127.7">XC6219B121MR</text>
<text x="186.7" y="136.5">D2</text>
<text x="195.6" y="136.5">MBR0530</text>
<text x="35.6" y="141.9">C95</text>
<text x="35.6" y="143.7">1uF</text>
<text x="44.5" y="141.9">R52</text>
<text x="44.5" y="143.7">100K</text>
<text x="56.9" y="138.3">U11</text>
<text x="85.4" y="148.1">C96</text>
<text x="106.7" y="149">C97</text>
<text x="208.1" y="149">C98</text>
<text x="28.5" y="150.8">R53</text>
<text x="37.4" y="150.8">0R</text>
<text x="85.4" y="155.4">0.1uF</text>
<text x="106.7" y="150.8">1uF</text>
<text x="208.1" y="152.5">0.1uF</text>
<text x="56.9" y="157.9">XC6219B331MR</text>
<text x="56.9" y="166.8">U12</text>
<text x="44.5" y="168.6">C99</text>
<text x="44.5" y="170.3">1uF</text>
<text x="106.7" y="177.4">C100</text>
<text x="106.7" y="179.2">1uF</text>
<text x="56.9" y="186.3">XC6219B121MR</text>
</g>
<g font-size="1.6" fill="#004080">
<text x="57.8" y="25.6">Vin</text>
<text x="57.8" y="29.2">GND</text>
<text x="65.8" y="25.6">SW</text>
<text x="57.8" y="32.7">EN</text>
<text x="66.4" y="32.7">FB</text>
<text x="57.8" y="57.6">Vin</text>
<text x="65.8" y="57.6">SW</text>
<text x="180.5" y="59.4">Vin</text>
<text x="188.5" y="59.4">SW</text>
<text x="57.8" y="61.2">GND</text>
<text x="57.8" y="64.7">EN</text>
<text x="66.4" y="64.7">FB</text>
<text x="180.5" y="62.9">GND</text>
<text x="180.5" y="66.5">EN</text>
<text x="189.1" y="66.5">FB</text>
<text x="57.8" y="86.1">Vin</text>
<text x="57.8" y="89.6">GND</text>
<text x="65.8" y="86.1">SW</text>
<text x="57.8" y="93.2">EN</text>
<text x="66.4" y="93.2">FB</text>
<text x="57.8" y="116.3">Vin</text>
<text x="57.8" y="119.8">GND</text>
<text x="65.2" y="116.3">Vout</text>
<text x="57.8" y="123.4">EN</text>
<text x="65.7" y="123.4">N.C</text>
<text x="57.8" y="144.7">Vin</text>
<text x="57.8" y="148.3">GND</text>
<text x="65.2" y="144.7">Vout</text>
<text x="57.8" y="151.8">EN</text>
<text x="65.7" y="151.8">N.C</text>
<text x="57.8" y="173.2">Vin</text>
<text x="65.2" y="173.2">Vout</text>
<text x="57.8" y="176.7">GND</text>
<text x="57.8" y="180.3">EN</text>
<text x="65.7" y="180.3">N.C</text>
</g>
<g font-size="1.6" fill="#00f">
<text x="105.5" y="29.9">+</text>
<text x="105.5" y="61.9">+</text>
<text x="228.2" y="63.6">+</text>
<text x="105.5" y="90.3">+</text>
</g>
<g font-size="1.6" fill="#f00">
<text x="13.2" y="32.5">PWRRGTON</text>
<text x="16.8" y="151.7">USB_PWR</text>
</g>
<g font-size="1.3">
<text x="30.8" y="1.3">5</text>
<text x="88.9" y="1.3">4</text>
<text x="147" y="1.3">3</text>
<text x="205" y="1.3">2</text>
<text x="263.1" y="1.3">1</text>
<text x=".5" y="28.4">D</text>
<text x="292.6" y="28.4">D</text>
<text x=".5" y="79.5">C</text>
<text x="292.6" y="79.5">C</text>
<text x=".5" y="130.6">B</text>
<text x="292.6" y="130.6">B</text>
<text x=".5" y="181.7">A</text>
<text x="292.6" y="181.7">A</text>
<text x="30.8" y="207.4">5</text>
<text x="88.9" y="207.4">4</text>
<text x="147" y="207.4">3</text>
<text x="205" y="207.4">2</text>
<text x="263.1" y="207.4">1</text>
</g>
</svg>
